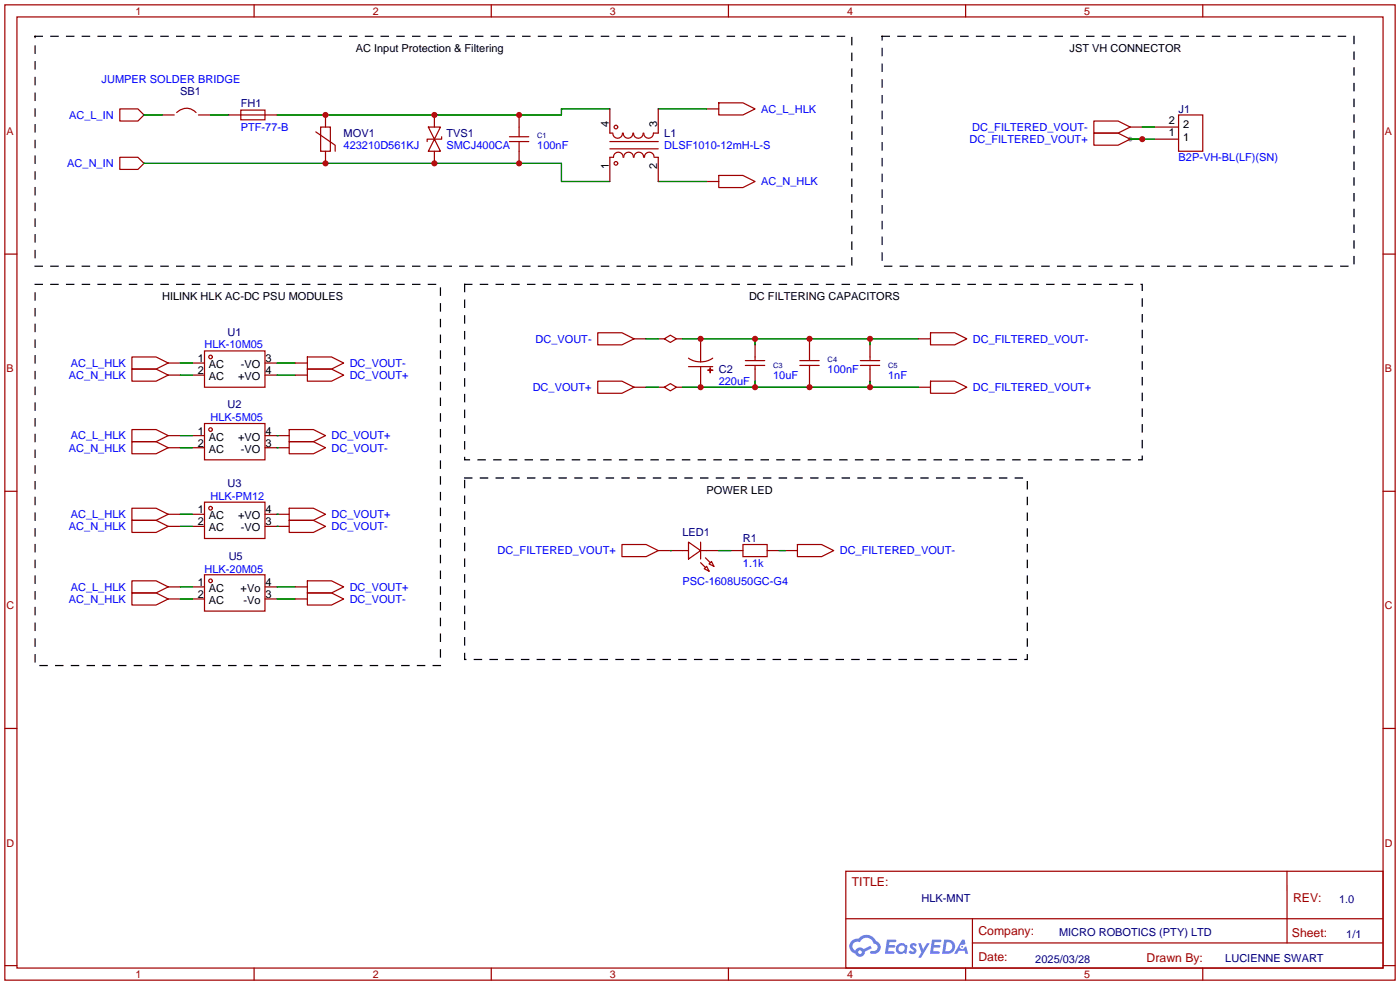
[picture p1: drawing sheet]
<svg xmlns="http://www.w3.org/2000/svg" width="294mm" height="207mm" viewBox="0 0 294 207" stroke-linecap="round" stroke-linejoin="round" font-family="sans-serif">
<circle cx="237.2" cy="29.2" r=".51" fill="#999"/>
<g fill="none" stroke="#a10000" stroke-width=".25">
<path d="M1 1h291.9v204.7h-291.9zM3.6 3.6h286.7v199.6h-286.7zM53.3 1v2.6M103.1 1v2.6M152.9 1v2.6M202.7 1v2.6M252.5 1v2.6M1 53.3h2.6M290.3 53.3h2.6M1 103.1h2.6M290.3 103.1h2.6M1 152.9h2.6"/>
<path d="M290.3 152.9h2.6M177.5 182.9h112.8v20.3h-112.8zM177.6 192.8h112.6M204.1 197.9h86.1M204.1 192.8v10.2M270.2 182.9v15M1 202.7h2.6M53.3 203.2v2.5M103.1 203.2v2.5M152.9 203.2v2.5M202.7 203.2v2.5M252.5 203.2v2.5"/>
<path d="M290.3 202.7h2.6"/>
</g>
<g fill="#5487ff">
<path d="M191.2 198.1l.5-.1h.4l.4 .3-.3 .4a.34 .34 0 0 0-.3-.3 .34 .34 0 0 0-.3 .2v.1a.85 .85 0 0 1 .7 .6 .85 .85 0 0 1-.3 .9l-.7 .1-.6-.4 .4-.4 .5 .3 .2-.1v-.2a.88 .88 0 0 1-.6-1.4z"/>
<path d="M192.7 198h.6l.5 1.3 .7-1.3h.7l-1.9 3h-.6l.7-1.1z"/>
<path d="M186.2 197.2h1.7l.2 .2-.1 .3-1.3 .1-.1 .6h1.1l.2 .2-.2 .3h-1.2l-.1 .8h1.3l.1 .3-.1 .2h-1.9z"/>
<path d="M195.6 197.2h1.7l.3 .2-.1 .3-1.3 .1-.1 .6h1.1l.2 .2-.3 .3h-1.1l-.1 .8h1.2l.2 .3-.2 .2h-1.9z"/>
<path d="M202 197.2h.4l.3 .9-.4 .3a.5 .5 0 0 0-.8 .2 .5 .5 0 0 0 .3 .7 .5 .5 0 0 0 .7-.5l.3-.2 .4 1.6h-.5l-.2-.6h-1.2l-.4 .6h-.6z"/>
<path d="M198.2 197.2l-.4 3h.9a1.52 1.52 0 0 0 1.8-1.5 1.52 1.52 0 0 0-1.8-1.5zM198.7 197.8a1 1 0 0 1 1.2 1 1 1 0 0 1-1.3 .9h-.2z"/>
<path d="M188.3 198.4a1.11 1.11 0 0 0 0 1.5 1.11 1.11 0 0 0 1.5 .1l.5 .2 .2-1.6-.4-.2a1.07 1.07 0 0 0-1.8 0zM188.5 199.1a.7 .7 0 0 1 1.4 0 .7 .7 0 0 1-1.4 0z"/>
<path d="M178.8 197.5a1.57 1.57 0 0 0 .7 2.7 1.04 1.04 0 0 0 1.2 .6 1.04 1.04 0 0 0 .8-1l1.5-.8-.3-.5-1.4 .7a1.06 1.06 0 0 0-1.8 .3 1 1 0 0 1-.4-1.4 1 1 0 0 1 1.4-.3 1.53 1.53 0 0 1 1.6-.9 1.53 1.53 0 0 1 1.3 1.2 .82 .82 0 0 1 .8 1 .82 .82 0 0 1-1.2 .5 .31 .31 0 0 0-.4 .3 .31 .31 0 0 0 .3 .3 1.43 1.43 0 0 0 1.9-.9 1.43 1.43 0 0 0-.9-1.8 2.26 2.26 0 0 0-3.8-.5l-.8 .2zM180.1 199.9a.4 .4 0 0 1 .8 0 .4 .4 0 0 1-.8 0z"/>
<circle cx="202" cy="198.7" r=".19"/>
</g>
<g fill="none" stroke="#a10000" stroke-width=".25">
<path d="M25.1 22.9h3.9l1.2 1.2-1.2 1.3h-3.9zM25.1 33h3.9l1.2 1.3-1.2 1.3h-3.9zM37.1 23.6a2.81 2.81 0 0 1 4 0M50.5 23.1h5.1v2h-5.1zM50.5 24.1h5.1M66.3 27.7l4.1 2.8v1.3M67.3 26.7h2v5.1h-2zM89.9 26.7h2.6l-1.3 2.5zM91.2 29.2l1.3 2.6h-2.6zM92.7 28.7v.5h-3v.5M106.9 28.7h4.1M106.9 29.7h4.1"/>
<path d="M109 26.7v2M109 29.7v2.1M128 33h.8a1.01 1.01 0 0 1 1-1.1 1.01 1.01 0 0 1 1 1.1M128 29.7h10.2M128 31.2h10.2M128 27.9h.5M128.6 27.9a1.01 1.01 0 0 0 1.1 1.1 1.01 1.01 0 0 0 1-1.1M130.8 27.9a1.01 1.01 0 0 0 1 1.1 1.01 1.01 0 0 0 1.1-1.1M130.9 33a1.01 1.01 0 0 1 1-1.1 1.01 1.01 0 0 1 1.1 1.1M133 27.9a1.01 1.01 0 0 0 1 1.1 1.01 1.01 0 0 0 1-1.1M133.1 33a1.01 1.01 0 0 1 1-1.1 1.01 1.01 0 0 1 1 1.1M135.1 27.9a1.01 1.01 0 0 0 1 1.1 1.01 1.01 0 0 0 1.1-1.1h1"/>
<path d="M135.3 33a1.01 1.01 0 0 1 1-1.1 1.01 1.01 0 0 1 1 1.1M137.4 33h.8M150.9 21.6h5.1l2.5 1.3-2.5 1.2h-5.1zM150.9 36.8h5.1l2.5 1.3-2.5 1.3h-5.1zM229.6 25.4h5.1l2.5 1.3-2.5 1.2h-5.1zM229.6 27.9h5.1l2.5 1.3-2.5 1.3h-5.1zM247.4 24.1h5.1v7.7h-5.1zM27.7 74.9h5.1l2.5 1.3-2.5 1.3h-5.1zM27.7 77.5h5.1l2.5 1.2-2.5 1.3h-5.1zM42.9 73.7h12.7v7.6h-12.7zM64.5 77.5h5.1l2.5 1.2-2.5 1.3h-5.1zM64.5 74.9h5.1l2.5 1.3-2.5 1.3h-5.1z"/>
<path d="M125.5 69.9h5.1l2.5 1.2-2.5 1.3h-5.1zM139.4 71.1l1.3-.7 1.3 .7-1.3 .8zM144.5 75.2a4.6 4.6 0 0 0 5.1 0M144.5 77h5.1M148.6 77.7h1zM149.1 77.2v1zM156.5 76.7h4M156.5 75.7h4M158.5 74.9v.8M158.5 76.7v.8M167.9 76.7h4.1M167.9 75.7h4.1"/>
<path d="M169.9 73.7v2M169.9 76.7v2M180.6 76.7h4.1M180.6 75.7h4.1M182.6 74.9v.8M182.6 76.7v.8M195.3 69.9h5.1l2.5 1.2-2.5 1.3h-5.1zM27.7 90.2h5.1l2.5 1.2-2.5 1.3h-5.1zM27.7 92.7h5.1l2.5 1.3-2.5 1.3h-5.1zM42.9 88.9h12.7v7.6h-12.7zM60.7 90.2h5.1l2.5 1.2-2.5 1.3h-5.1zM60.7 92.7h5.1l2.5 1.3-2.5 1.3h-5.1z"/>
<path d="M125.5 80h5.1l2.5 1.3-2.5 1.3h-5.1zM139.4 81.3l1.3-.8 1.3 .8-1.3 .7zM195.3 80h5.1l2.5 1.3-2.5 1.3h-5.1zM27.7 106.7h5.1l2.5 1.3-2.5 1.2h-5.1zM27.7 109.2h5.1l2.5 1.3-2.5 1.3h-5.1zM42.9 105.4h12.7v7.6h-12.7zM60.7 106.7h5.1l2.5 1.3-2.5 1.2h-5.1zM60.7 109.2h5.1l2.5 1.3-2.5 1.3h-5.1zM130.6 114.3h5l2.6 1.3-2.6 1.2h-5zM143.3 115.6h1.2M144.5 113.8l2.6 1.8-2.6 1.7zM147.1 118.1l1 1"/>
<path d="M147.1 115.6h1.2M147.1 113.8v3.5M147.8 119.4l.5-.5 .5 1zM148.1 117.1l1 1M149.4 117.9l.5 1-1.1-.5zM156 114.3h5v2.5h-5zM167.4 114.3h5.1l2.5 1.3-2.5 1.2h-5.1zM27.7 121.9h5.1l2.5 1.3-2.5 1.3h-5.1zM27.7 124.5h5.1l2.5 1.2-2.5 1.3h-5.1zM42.9 120.7h12.7v7.6h-12.7zM64.5 121.9h5.1l2.5 1.3-2.5 1.3h-5.1zM64.5 124.5h5.1l2.5 1.2-2.5 1.3h-5.1z"/>
<circle cx="129.3" cy="34.3" r=".38"/>
<circle cx="129.3" cy="26.7" r=".38"/>
<circle cx="44.2" cy="74.9" r=".38"/>
<circle cx="44.2" cy="90.2" r=".38"/>
<circle cx="44.2" cy="106.7" r=".38"/>
<circle cx="44.2" cy="121.9" r=".38"/>
</g>
<g fill="none" stroke="#870000" stroke-width=".25">
<path d="M30.2 24.1h.1M30.2 34.3h.1M34 24.1h2.6M41.7 24.1h2.5M48 24.1h2.5M55.6 24.1h2.6M68.3 24.1v2.6M68.3 31.8v2.5M91.2 24.1v2.6M91.2 31.8v2.5M109 24.1v2.6M109 31.8v2.5"/>
<path d="M128 22.9v5M128 33v5.1M138.2 22.9v5M138.2 33v5.1M148.3 22.9h2.6M148.3 38.1h2.6M237.2 26.7h2.6M237.2 29.2h2.6M242.3 26.7h5.1M242.3 29.2h5.1M35.3 76.2h2.5M35.3 78.7h2.5"/>
<path d="M40.4 76.2h2.5M40.4 78.7h2.5M55.6 76.2h2.6M55.6 78.7h2.6M62 76.2h2.5M62 78.7h2.5M133.1 71.1h2.5M138.2 71.1h1.2M142 71.1h1.3M147.1 71.1v4.8M147.1 77v4.3M158.5 72.4v2.5"/>
<path d="M158.5 77.5v2.5M169.9 71.1v2.6M169.9 78.7v2.6M182.6 72.4v2.5M182.6 77.5v2.5M192.8 71.1h2.5M35.3 91.4h2.5M35.3 94h2.5M40.4 91.4h2.5M40.4 94h2.5M55.6 91.4h5.1M55.6 94h5.1"/>
<path d="M133.1 81.3h2.5M138.2 81.3h1.2M142 81.3h1.3M192.8 81.3h2.5M35.3 108h2.5M35.3 110.5h2.5M40.4 108h2.5M40.4 110.5h2.5M55.6 108h5.1M55.6 110.5h5.1M138.2 115.6h5.1M148.3 115.6h2.6"/>
<path d="M153.4 115.6h2.6M161 115.6h2.6M164.8 115.6h2.6M35.3 123.2h2.5M35.3 125.7h2.5M40.4 123.2h2.5M40.4 125.7h2.5M55.6 123.2h2.6M55.6 125.7h2.6M62 123.2h2.5M62 125.7h2.5"/>
</g>
<g fill="none" stroke="#008700" stroke-width=".25">
<path d="M30.2 34.3h87.7v3.8h10.1M30.2 24.1h3.8M44.2 24.1h3.8M128 22.9h-10.1v1.2h-59.7M138.2 38.1h10.1M138.2 22.9h10.1M237.2 29.2h5.1M239.8 26.7h2.5M37.8 76.2h2.6M37.8 78.7h2.6M58.2 76.2h3.8M58.2 78.7h3.8"/>
<path d="M135.6 71.1h2.6M143.3 71.1h49.5M158.5 71.1v1.3M182.6 71.1v1.3M37.8 91.4h2.6M37.8 94h2.6M58.2 94h.1M58.2 91.4h.1M135.6 81.3h2.6M143.3 81.3h49.5M158.5 80v1.3M182.6 80v1.3"/>
<path d="M37.8 108h2.6M37.8 110.5h2.6M58.2 110.5h.1M58.2 108h.1M140.7 115.6h.1M150.9 115.6h2.5M163.6 115.6h1.2M37.8 123.2h2.6M37.8 125.7h2.6M58.2 123.2h3.8M58.2 125.7h3.8"/>
</g>
<path d="M7.4 7.6h171.4v48.3h-171.4zM185.2 7.6h99v48.3h-99zM7.4 59.7h85.1v80h-85.1zM97.5 59.7h142.3v36.8h-142.3zM97.5 100.3h118.1v38.1h-118.1z" fill="none" stroke="#000" stroke-width=".25" stroke-dasharray="1.5 1.8"/>
<g fill="#c00">
<circle cx="109" cy="34.3" r=".63"/>
<circle cx="91.2" cy="34.3" r=".63"/>
<circle cx="68.3" cy="34.3" r=".63"/>
<circle cx="158.5" cy="71.1" r=".63"/>
<circle cx="169.9" cy="71.1" r=".63"/>
<circle cx="182.6" cy="71.1" r=".63"/>
<circle cx="147.1" cy="71.1" r=".63"/>
<circle cx="68.3" cy="24.1" r=".63"/>
<circle cx="91.2" cy="24.1" r=".63"/>
<circle cx="109" cy="24.1" r=".63"/>
<circle cx="182.6" cy="81.3" r=".63"/>
<circle cx="169.9" cy="81.3" r=".63"/>
<circle cx="158.5" cy="81.3" r=".63"/>
<circle cx="147.1" cy="81.3" r=".63"/>
<circle cx="239.8" cy="29.2" r=".63"/>
</g>
<g font-size="2.6" fill="#a00000">
<text x="178.8" y="186.1">TITLE:</text>
<text x="271.4" y="189.4">REV:</text>
<text x="205.4" y="196.3">Company:</text>
<text x="271.2" y="196.7">Sheet:</text>
<text x="205.4" y="201.8">Date:</text>
<text x="240.7" y="201.9">Drawn By:</text>
</g>
<g font-size="2.3">
<text x="74.7" y="11">AC Input Protection &amp; Filtering</text>
<text x="224.5" y="11">JST VH CONNECTOR</text>
<text x="127.8" y="26.7" transform="rotate(-90 127.8 26.7)">4</text>
<text x="137.9" y="26.7" transform="rotate(-90 137.9 26.7)">3</text>
<text x="245.3" y="28.5">1</text>
<text x="245.3" y="26">2</text>
<text x="248.4" y="29.5">1</text>
<text x="248.4" y="27">2</text>
<text x="127.8" y="35.6" transform="rotate(-90 127.8 35.6)">1</text>
<text x="137.9" y="35.6" transform="rotate(-90 137.9 35.6)">2</text>
<text x="34" y="63">HILINK HLK AC-DC PSU MODULES</text>
<text x="157.2" y="63">DC FILTERING CAPACITORS</text>
<text x="41.5" y="76">1</text>
<text x="43.9" y="77.2">AC</text>
<text x="50.6" y="77.2">-VO</text>
<text x="55.8" y="76">3</text>
<text x="41.5" y="78.5">2</text>
<text x="43.9" y="79.8">AC</text>
<text x="50" y="79.8">+VO</text>
<text x="55.8" y="78.5">4</text>
<text x="41.5" y="91.2">1</text>
<text x="41.5" y="93.8">2</text>
<text x="43.9" y="92.5">AC</text>
<text x="43.9" y="95">AC</text>
<text x="50" y="92.5">+VO</text>
<text x="50.6" y="95">-VO</text>
<text x="55.8" y="93.8">3</text>
<text x="55.8" y="91.2">4</text>
<text x="41.5" y="107.7">1</text>
<text x="55.8" y="107.7">4</text>
<text x="148.3" y="103.7">POWER LED</text>
<text x="41.5" y="110.3">2</text>
<text x="43.9" y="109">AC</text>
<text x="43.9" y="111.5">AC</text>
<text x="50" y="109">+VO</text>
<text x="50.6" y="111.5">-VO</text>
<text x="55.8" y="110.3">3</text>
<text x="41.5" y="123">1</text>
<text x="41.5" y="125.5">2</text>
<text x="43.9" y="124.2">AC</text>
<text x="50.5" y="124.2">+Vo</text>
<text x="55.8" y="125.5">3</text>
<text x="55.8" y="123">4</text>
<text x="43.9" y="126.8">AC</text>
<text x="51.1" y="126.8">-Vo</text>
</g>
<g font-size="2.3" fill="#00f">
<text x="21.3" y="17.3">JUMPER SOLDER BRIDGE</text>
<text x="159.8" y="23.7">AC_L_HLK</text>
<text x="14.5" y="24.9">AC_L_IN</text>
<text x="50.5" y="27.5">PTF-77-B</text>
<text x="204.1" y="27.5">DC_FILTERED_VOUT-</text>
<text x="14.1" y="35.1">AC_N_IN</text>
<text x="72.1" y="31.3">423210D561KJ</text>
<text x="93.7" y="31.3">SMCJ400CA</text>
<text x="112.8" y="31.3">100nF</text>
<text x="139.4" y="31.3">DLSF1010-12mH-L-S</text>
<text x="203.5" y="30">DC_FILTERED_VOUT+</text>
<text x="247.4" y="33.8">B2P-VH-BL(LF)(SN)</text>
<text x="159.8" y="38.9">AC_N_HLK</text>
<text x="112.4" y="71.9">DC_VOUT-</text>
<text x="204.2" y="71.9">DC_FILTERED_VOUT-</text>
<text x="14.9" y="77">AC_L_HLK</text>
<text x="42.9" y="73.1">HLK-10M05</text>
<text x="73.4" y="77">DC_VOUT-</text>
<text x="14.5" y="79.5">AC_N_HLK</text>
<text x="73.4" y="79.5">DC_VOUT+</text>
<text x="111.8" y="82.1">DC_VOUT+</text>
<text x="150.9" y="80.8">220uF</text>
<text x="162.3" y="79.5">10uF</text>
<text x="173.7" y="78.3">100nF</text>
<text x="186.4" y="79.5">1nF</text>
<text x="204.2" y="82.1">DC_FILTERED_VOUT+</text>
<text x="44.2" y="88.4">HLK-5M05</text>
<text x="14.5" y="94.8">AC_N_HLK</text>
<text x="14.9" y="92.2">AC_L_HLK</text>
<text x="69.6" y="92.2">DC_VOUT+</text>
<text x="69.6" y="94.8">DC_VOUT-</text>
<text x="44.2" y="104.9">HLK-PM12</text>
<text x="14.5" y="111.3">AC_N_HLK</text>
<text x="14.9" y="108.8">AC_L_HLK</text>
<text x="69.6" y="108.8">DC_VOUT+</text>
<text x="69.6" y="111.3">DC_VOUT-</text>
<text x="104.5" y="116.4">DC_FILTERED_VOUT+</text>
<text x="156" y="118.9">1.1k</text>
<text x="176.3" y="116.4">DC_FILTERED_VOUT-</text>
<text x="14.9" y="124">AC_L_HLK</text>
<text x="42.9" y="120.2">HLK-20M05</text>
<text x="73.4" y="124">DC_VOUT+</text>
<text x="143.3" y="122.7">PSC-1608U50GC-G4</text>
<text x="14.5" y="126.5">AC_N_HLK</text>
<text x="73.4" y="126.5">DC_VOUT-</text>
</g>
<g font-size="2.3" fill="#000080">
<text x="37.8" y="19.9">SB1</text>
<text x="50.5" y="22.4">FH1</text>
<text x="247.4" y="23.7">J1</text>
<text x="72.1" y="28.7">MOV1</text>
<text x="93.7" y="28.7">TVS1</text>
<text x="139.4" y="28.7">L1</text>
<text x="47.7" y="70.6">U1</text>
<text x="150.9" y="78.3">C2</text>
<text x="47.8" y="85.6">U2</text>
<text x="47.8" y="102.1">U3</text>
<text x="143.3" y="112.6">LED1</text>
<text x="156" y="113.8">R1</text>
<text x="48" y="117.6">U5</text>
<text x="193.5" y="189.4">HLK-MNT</text>
<text x="281.1" y="189.5">1.0</text>
<text x="222.3" y="196.4">MICRO ROBOTICS (PTY) LTD</text>
<text x="282.6" y="197">1/1</text>
<text x="217.3" y="202">2025/03/28</text>
<text x="257.2" y="202">LUCIENNE SWART</text>
</g>
<g font-size="2.2" fill="#a00000">
<text x="28.4" y="3.1">1</text>
<text x="78.2" y="3.1">2</text>
<text x="128" y="3.1">3</text>
<text x="177.8" y="3.1">4</text>
<text x="227.6" y="3.1">5</text>
<text x="1.4" y="28.3">A</text>
<text x="290.7" y="28.3">A</text>
<text x="1.4" y="78.1">B</text>
<text x="290.7" y="78.1">B</text>
<text x="1.4" y="127.9">C</text>
<text x="290.7" y="127.9">C</text>
<text x="1.4" y="177.7">D</text>
<text x="290.7" y="177.7">D</text>
<text x="28.4" y="205.3">1</text>
<text x="78.2" y="205.3">2</text>
<text x="128" y="205.3">3</text>
<text x="177.8" y="205.3">4</text>
<text x="227.6" y="205.3">5</text>
</g>
<g font-size="1.6" fill="#000080">
<text x="112.8" y="28.9">C1</text>
<text x="162.3" y="77.2">C3</text>
<text x="173.7" y="75.9">C4</text>
<text x="186.4" y="77.2">C5</text>
</g>
</svg>
